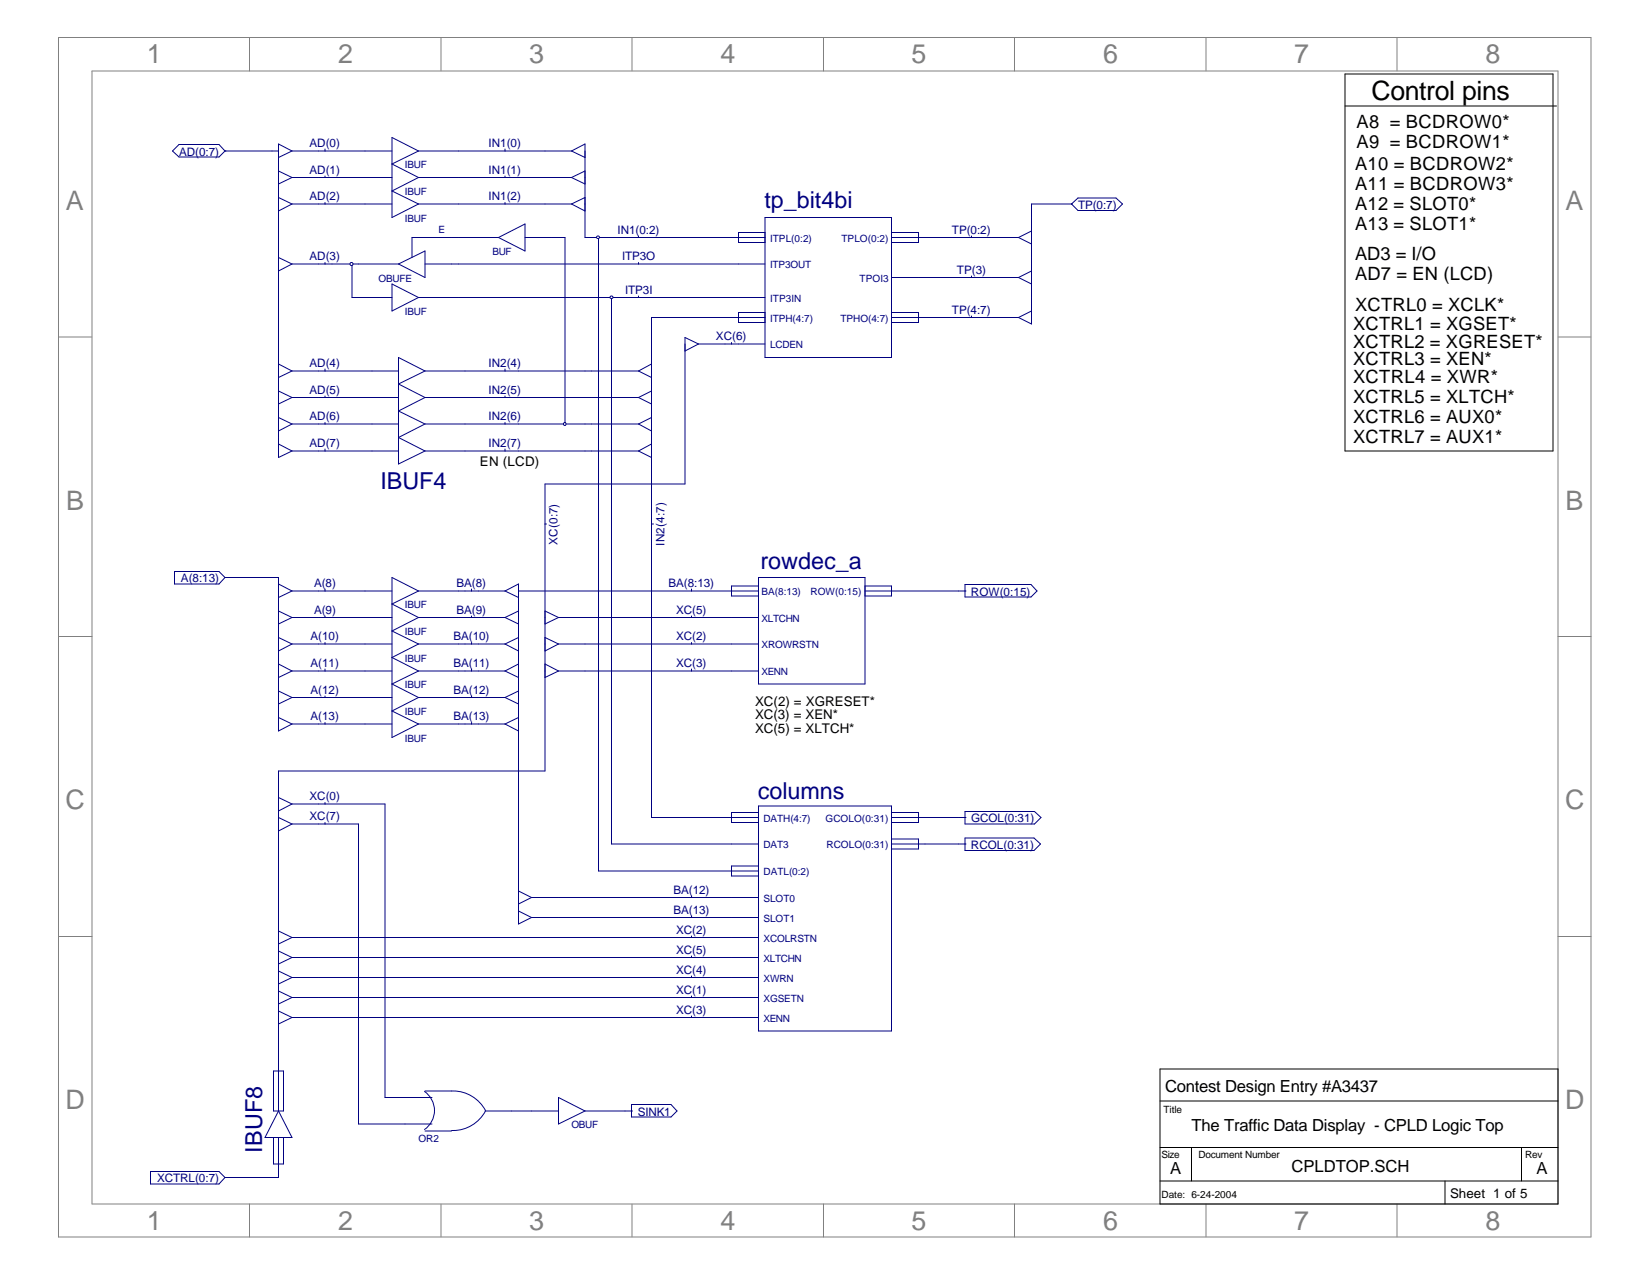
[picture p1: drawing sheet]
<svg xmlns="http://www.w3.org/2000/svg" width="279mm" height="216mm" viewBox="0 0 279 216" stroke-linecap="round" stroke-linejoin="round" font-family="sans-serif">
<g fill="none" stroke="#808080" stroke-width=".17">
<path d="M9.9 6.3h259.5v203.2h-259.5zM15.6 12h248.2v191.9h-248.2zM42.2 6.3v5.7M74.7 6.3v5.7M107 6.3v5.7M139.4 6.3v5.7M171.8 6.3v5.7M204.2 6.3v5.7M236.6 6.3v5.7M9.9 57.1h5.7M263.8 57.1h5.6M9.9 107.8h5.7"/>
<path d="M263.8 107.8h5.6M9.9 158.6h5.7M263.8 158.6h5.6M42.2 203.9v5.6M74.7 203.9v5.6M107 203.9v5.6M139.4 203.9v5.6M171.8 203.9v5.6M204.2 203.9v5.6M236.6 203.9v5.6"/>
</g>
<path d="M227.8 12.5h35.2v63.9h-35.2zM227.8 17.9h35.8" fill="none" stroke="#000" stroke-width=".17"/>
<g fill="none" stroke="#000080" stroke-width=".17">
<path d="M53.9 25.6h7.9M53.9 30.1h7.9M53.9 34.5h7.9M55 25.2v.4M55 29.8v.3M55 34.3v.2M76.5 40.2h1.1M76.5 44.7h48.6M93.4 40.2h2.3v31.6M108.1 44.4v.3M78.7 76.4h24.8M78.7 71.8h24.8"/>
<path d="M85.5 71.5v.3M85.5 76v.4M155.5 138.4h7.9M155.5 142.9h7.9M47.2 197.1v2.3h-9.1M105.8 188.1h1.1"/>
</g>
<path d="M95.5 71.6h.3v.2l-.1 .3a.26 .26 0 0 1-.3-.2 .26 .26 0 0 1 .1-.3z" fill-rule="evenodd" fill="#fff" stroke="#000080" stroke-width=".17"/>
<g fill="none" stroke="#000080" stroke-width=".17">
<path d="M77.6 25.6h14.7M77.6 30.1h14.7M77.6 34.5h14.7M85.5 25.2v.4M85.5 29.8v.3M85.5 34.3v.2M53.9 44.7h6.8M55 44.4v.3M59.6 44.7v5.7h2.2M125.1 53.8h-14.8v84.6h13.6M78.7 67.3h24.8M78.7 62.8h24.8"/>
<path d="M85.5 62.5v.3M85.5 67.1v.2M110.3 88.7h.4"/>
</g>
<circle cx="59.5" cy="44.7" r=".26" fill="#fff" stroke="#000080" stroke-width=".17"/>
<g fill="none" stroke="#000080" stroke-width=".17">
<path d="M30.3 24.5h6.8l1 1.1-1 1h-6.8l-1.1-1zM38.1 25.6h.1M38.1 25.6h9.1M47.2 29l2.2 1.1M47.2 33.4l2.2 1.1M49.4 25.6h4.5M49.4 25.6l-2.2-1.2v53.1l2.2-1.1M49.4 25.6l-2.2 1.1M49.4 30.1l-2.2 1.1M49.4 30.1h4.5M49.4 34.5l-2.2 1.2M49.4 34.5h4.5"/>
<path d="M61.8 25.6h4.6M61.8 30.1h4.6M61.8 34.5h4.6M70.9 25.6h6.7M70.9 25.6l-4.5-2.3v13.5l4.5-2.3M70.9 30.1h6.7M70.9 34.5h6.7M70.9 25.6l-4.5 2.2 4.5 2.3M70.9 30.1l-4.5 2.2 4.5 2.2M129.5 36.8h21.5v23.7h-21.5zM129.5 39.4h-4.4v1.7h4.4M151 39.4h4.5v1.7h-4.5"/>
<path d="M164.5 40v.2M174.7 39.1l-2.2 1.1M181.4 34.5h.1M181.4 34.5h-6.7v20.4l-2.2-1.1M181.4 34.5l1.1-1h6.5l1.1 1-1.1 1.1h-6.5zM47.2 43.6l2.2 1.1M49.4 44.7l-2.2 1.2M49.4 44.7h4.5M60.7 44.7h6.8M61.8 50.4h4.6M66.4 48.1l4.5 2.3-4.5 2.3zM67.5 44.7l4.5-2.2v4.5z"/>
<path d="M70.9 50.4h58.6M72 44.7h4.5M76.5 40.2h-6.7v3.4M77.6 40.2h6.8M84.4 40.2l4.5-2.3v4.6zM88.9 40.2h4.5M103.5 50.4v92.5h20.4M118.3 58.3l-2.3-1.1v24.8h-23.7v48.6h-45.1v57.5M118.3 58.3h11.2M118.3 58.3l-2.3 1.1M123.9 58v.3M125.1 44.7h4.4"/>
<path d="M125.1 40.2h4.4M125.1 53.8h4.4M129.5 52.9h-4.4v1.7h4.4M151 40.2h21.5M151 47h21.5M151 53.8h21.5M151 52.9h4.5v1.7h-4.5M164.5 46.7v.3M164.5 53.5v.3M172.5 40.2l2.2 1.1M172.5 47l2.2 1.1M174.7 45.9l-2.2 1.1"/>
<path d="M174.7 52.7l-2.2 1.1M47.2 75.2l2.2 1.2M47.2 70.7l2.2 1.1M47.2 66.2l2.2 1.1M47.2 61.6l2.2 1.2M49.4 76.4h18.1M49.4 71.8h18.1M49.4 67.3h18.1M49.4 62.8h18.1M49.4 71.8l-2.2 1.2M49.4 67.3l-2.2 1.1M49.4 62.8l-2.2 1.1"/>
<path d="M55 62.5v.3M55 67.1v.2M55 71.5v.3M55 76v.4M72 76.4h6.7M72 71.8h6.7M72 67.3h6.7M72 62.8h6.7M72 62.8l-4.5-2.3v18.1l4.5-2.2M72 71.8l-4.5 2.3 4.5 2.3M72 67.3l-4.5 2.3 4.5 2.2M72 62.8l-4.5 2.2 4.5 2.3"/>
<path d="M103.5 76.4h4.6M103.5 71.8h4.6M103.5 67.3h4.6M103.5 62.8h4.6M108.1 76.4l2.2-1.2v2.3zM108.1 62.8l2.2-1.2v2.3zM108.1 67.3l2.2-1.1v2.2zM108.1 71.8l2.2-1.1v2.3zM29.5 96.8h7.6l1 1-1 1.1h-7.6zM38.1 97.8h.1M38.1 97.8h9.1v26l2.2-1.2M47.2 98.9l2.2 1.2"/>
<path d="M55 99.7v.4M79.8 99.7v.4M92.3 88.7h.2M117.1 99.7v.4M163.4 99h11.2l1 1.1-1 1h-11.2zM47.2 103.5l2.2 1.1M47.2 107.9l2.2 1.2M47.2 112.4l2.2 1.2M47.2 117l2.2 1.1M49.4 100.1h17M49.4 104.6h17M49.4 109.1h17"/>
<path d="M49.4 113.6h17M49.4 118.1h17M49.4 100.1l-2.2 1.1M49.4 104.6l-2.2 1.1M49.4 109.1l-2.2 1.1M49.4 113.6l-2.2 1.1M49.4 118.1l-2.2 1.1M55 104.3v.3M55 108.8v.3M55 113.3v.3M55 117.9v.2M70.9 100.1h14.6"/>
<path d="M70.9 104.6h14.6M70.9 109.1h14.6M70.9 113.6h14.6M70.9 118.1h14.6M70.9 100.1l-4.5-2.3v27.1l4.5-2.3M70.9 118.1l-4.5 2.3 4.5 2.2M70.9 113.6l-4.5 2.2 4.5 2.3M70.9 109.1l-4.5 2.2 4.5 2.3M70.9 104.6l-4.5 2.2 4.5 2.3M70.9 100.1l-4.5 2.2 4.5 2.3M79.8 104.3v.3M79.8 108.8v.3"/>
<path d="M79.8 113.3v.3M79.8 117.9v.2M85.5 100.1l2.3-1.2v56.5M85.5 100.1l2.3 1.1M85.5 104.6l2.3 1.1M85.5 109.1l2.3 1.1M85.5 113.6l2.3 1.1M85.5 118.1l2.3 1.1M87.8 100.1h36.1M87.8 103.5l-2.3 1.1M87.8 107.9l-2.3 1.2M87.8 112.4l-2.3 1.2"/>
<path d="M87.8 117l-2.3 1.1M99.1 104.6h24.8M99.1 109.1h24.8M99.1 113.6h24.8M117.1 104.3v.3M117.1 108.8v.3M117.1 113.3v.3M151 100.1h12.4M163.4 100.1h.1M47.2 121.5l2.2 1.1M49.4 122.6h17M55 122.3v.3"/>
<path d="M70.9 122.6h14.6M79.8 122.3v.3M85.5 122.6l2.3 1.2M87.8 121.5l-2.3 1.1M25.5 198.4h11.6l1 1-1 1.1h-11.6zM38.1 199.4h.1M46.3 181.4h1.7v6.7h-1.7zM46.3 192.6v4.5h1.7v-4.5M47.2 192.6v4.5M47.2 188.1l2.2 4.5h-4.5z"/>
</g>
<circle cx="103.5" cy="50.4" r=".25" fill="#fff" stroke="#000080" stroke-width=".17"/>
<g fill="none" stroke="#000080" stroke-width=".17">
<path d="M92.3 25.6h4.5M92.3 30.1h4.5M92.3 34.5h4.5M96.8 25.6l2.3 1.1M96.8 25.6l2.3-1.2v15.8h26M96.8 30.1l2.3 1.1M96.8 34.5l2.3 1.2M99.1 29l-2.3 1.1M99.1 33.4l-2.3 1.1M101.3 40.2v107.3h27.1M108.1 50.1v.3M128.4 97.8h18.1v18h-18.1z"/>
<path d="M128.4 99.2h-4.5v1.7h4.5M146.5 99.2h4.5v1.7h-4.5M123.9 100.1h4.5M123.9 104.6h4.5M123.9 109.1h4.5M123.9 113.6h4.5M146.5 100.1h4.5M47.2 135l2.2 1.1-2.2 1.2zM47.2 138.4l2.2 1.1-2.2 1.2zM49.4 139.5h11.3v50.8h12.5M49.4 136.1h15.8v49.7h8M55 135.9v.2"/>
<path d="M55 139.3v.2M123.9 138.4h4.5M128.4 136.5h22.6v38.1h-22.6zM128.4 137.6h-4.5v1.7h4.5M151 138.4h4.5M151 137.6h4.5v1.7h-4.5M163.4 138.4h.1M163.4 137.4h11.8l1.1 1-1.1 1.1h-11.8zM47.2 157.6l2.2 1.2-2.2 1.1zM49.4 158.8h79M87.8 150.9l2.2 1.1-2.2 1.1zM87.8 154.3l2.2 1.1-2.2 1.1z"/>
<path d="M90 152h38.4M90 155.4h38.4M117.1 151.7v.3M117.1 155.1v.3M117.1 158.5v.3M123.9 142.9h4.5M128.4 146.6h-4.5v1.7h4.5M151 142.9h4.5M151 142.1h4.5v1.7h-4.5M163.4 142.9h.1M163.4 141.9h11.7l1.1 1-1.1 1.1h-11.7zM47.2 161l2.2 1.1-2.2 1.1z"/>
<path d="M47.2 164.4l2.2 1.1-2.2 1.1zM47.2 167.8l2.2 1.1-2.2 1.1zM47.2 171.2l2.2 1.1-2.2 1.1zM49.4 168.9h79M49.4 172.3h79M49.4 162.1h79M49.4 165.5h79M117.1 161.9v.2M117.1 165.3v.2M117.1 168.7v.2M117.1 172v.3M71.9 184.8a3.9 3.9 0 0 1 0 6.5"/>
<path d="M72 184.7h4.5a6.2 6.2 0 0 1 5.7 3.3M72 191.5h4.5M82.1 188.1h12.5M82.2 188.1a6.2 6.2 0 0 1-5.7 3.3M94.6 185.8l4.5 2.3-4.5 2.2zM99.1 188.1h6.7M106.9 188.1h.1M106.9 187h6.7l1 1.1-1 1h-6.7z"/>
</g>
<circle cx="101.3" cy="40.2" r=".25" fill="#fff" stroke="#000080" stroke-width=".17"/>
<path d="M108.1 40v.2M92.3 103.5l2.3 1.1-2.3 1.1zM92.3 107.9l2.3 1.2-2.3 1.1zM92.3 112.4l2.3 1.2-2.3 1.1zM94.6 104.6h4.5M94.6 109.1h4.5M94.6 113.6h4.5" fill="none" stroke="#000080" stroke-width=".17"/>
<path d="M196.4 181h67.4v22.9h-67.4zM196.4 186.4h67.4M196.4 194.3h67.4M196.4 200h67.4M201.8 194.3v5.7M244.7 200v3.9M257.6 194.3v5.7" fill="none" stroke="#000" stroke-width=".17"/>
<g font-size="4.5" fill="#808080">
<text x="24.9" y="10.7">1</text>
<text x="57.2" y="10.7">2</text>
<text x="89.6" y="10.7">3</text>
<text x="122" y="10.7">4</text>
<text x="154.3" y="10.7">5</text>
<text x="186.8" y="10.7">6</text>
<text x="219.1" y="10.7">7</text>
<text x="251.5" y="10.7">8</text>
<text x="11.2" y="35.6">A</text>
<text x="265.1" y="35.6">A</text>
<text x="11.2" y="86.3">B</text>
<text x="265.1" y="86.3">B</text>
<text x="11.1" y="137">C</text>
<text x="265" y="137">C</text>
<text x="11.1" y="187.7">D</text>
<text x="265" y="187.7">D</text>
<text x="24.9" y="208.2">1</text>
<text x="57.2" y="208.2">2</text>
<text x="89.6" y="208.2">3</text>
<text x="122" y="208.2">4</text>
<text x="154.3" y="208.2">5</text>
<text x="186.8" y="208.2">6</text>
<text x="219.1" y="208.2">7</text>
<text x="251.5" y="208.2">8</text>
</g>
<text font-size="4.5" x="232.2" y="16.8">Control pins</text>
<g font-size="4" fill="#000080">
<text x="129.5" y="35.1">tp_bit4bi</text>
<text x="64.4" y="82.7">IBUF4</text>
<text x="128.8" y="96.4">rowdec_a</text>
<text x="128.4" y="135.3">columns</text>
<text x="44.4" y="195.2" transform="rotate(-90 44.4 195.2)">IBUF8</text>
</g>
<g font-size="3.1">
<text x="229.7" y="21.7">A8 = BCDROW0*</text>
<text x="229.4" y="28.7">A10 = BCDROW2*</text>
<text x="229.7" y="25.1">A9 = BCDROW1*</text>
<text x="229.4" y="32.1">A11 = BCDROW3*</text>
<text x="229.4" y="35.5">A12 = SLOT0*</text>
<text x="229.4" y="38.9">A13 = SLOT1*</text>
<text x="229.4" y="43.9">AD3 = I/O</text>
<text x="229.4" y="47.3">AD7 = EN (LCD)</text>
<text x="229.4" y="52.7">XCTRL0 = XCLK*</text>
<text x="229.1" y="55.8">XCTRL1 = XGSET*</text>
<text x="229.1" y="58.9">XCTRL2 = XGRESET*</text>
<text x="229.1" y="61.7">XCTRL3 = XEN*</text>
<text x="229.1" y="64.9">XCTRL4 = XWR*</text>
<text x="229.1" y="68.2">XCTRL5 = XLTCH*</text>
<text x="229.1" y="71.6">XCTRL6 = AUX0*</text>
<text x="229.1" y="75">XCTRL7 = AUX1*</text>
</g>
<g font-size="2.8">
<text x="197.3" y="184.9">Contest Design Entry #A3437</text>
<text x="201.8" y="191.4">The Traffic Data Display - CPLD Logic Top</text>
<text x="198.1" y="198.8">A</text>
<text x="218.7" y="198.5">CPLDTOP.SCH</text>
<text x="260.2" y="198.8">A</text>
</g>
<g font-size="2.3">
<text x="81.3" y="78.9">EN (LCD)</text>
<text x="127.8" y="119.5">XC(2) = XGRESET*</text>
<text x="127.8" y="121.8">XC(3) = XEN*</text>
<text x="127.8" y="124">XC(5) = XLTCH*</text>
<text x="245.5" y="202.8">Sheet 1 of 5</text>
</g>
<g font-size="2" fill="#000080">
<text x="30.3" y="26.3">AD(0:7)</text>
<text x="52.4" y="24.8">AD(0)</text>
<text x="52.4" y="29.4">AD(1)</text>
<text x="82.7" y="24.8">IN1(0)</text>
<text x="82.7" y="29.4">IN1(1)</text>
<text x="52.4" y="33.9">AD(2)</text>
<text x="82.7" y="33.9">IN1(2)</text>
<text x="182.5" y="35.4">TP(0:7)</text>
<text x="104.6" y="39.5">IN1(0:2)</text>
<text x="161.2" y="39.5">TP(0:2)</text>
<text x="52.4" y="44">AD(3)</text>
<text x="105.3" y="44">ITP3O</text>
<text x="162.1" y="46.3">TP(3)</text>
<text x="105.8" y="49.7">ITP3I</text>
<text x="161.2" y="53.1">TP(4:7)</text>
<text x="121.2" y="57.6">XC(6)</text>
<text x="52.4" y="62.1">AD(4)</text>
<text x="82.7" y="62.1">IN2(4)</text>
<text x="52.4" y="71.1">AD(6)</text>
<text x="52.4" y="66.6">AD(5)</text>
<text x="82.7" y="71.1">IN2(6)</text>
<text x="82.7" y="66.6">IN2(5)</text>
<text x="52.4" y="75.6">AD(7)</text>
<text x="82.7" y="75.6">IN2(7)</text>
<text x="94.4" y="92.2" transform="rotate(-90 94.4 92.2)">XC(0:7)</text>
<text x="112.5" y="92.4" transform="rotate(-90 112.5 92.4)">IN2(4:7)</text>
<text x="30.6" y="98.6">A(8:13)</text>
<text x="53.2" y="99.3">A(8)</text>
<text x="77.3" y="99.3">BA(8)</text>
<text x="113.2" y="99.3">BA(8:13)</text>
<text x="164.4" y="100.8">ROW(0:15)</text>
<text x="53.2" y="103.9">A(9)</text>
<text x="77.3" y="103.9">BA(9)</text>
<text x="114.5" y="103.9">XC(5)</text>
<text x="52.6" y="108.4">A(10)</text>
<text x="52.6" y="112.9">A(11)</text>
<text x="76.8" y="108.4">BA(10)</text>
<text x="76.8" y="112.9">BA(11)</text>
<text x="114.5" y="108.4">XC(2)</text>
<text x="114.5" y="112.9">XC(3)</text>
<text x="52.6" y="117.4">A(12)</text>
<text x="76.8" y="117.4">BA(12)</text>
<text x="52.6" y="121.9">A(13)</text>
<text x="76.8" y="121.9">BA(13)</text>
<text x="52.4" y="135.5">XC(0)</text>
<text x="52.4" y="138.9">XC(7)</text>
<text x="164.4" y="143.8">RCOL(0:31)</text>
<text x="164.4" y="139.2">GCOL(0:31)</text>
<text x="114" y="151.3">BA(12)</text>
<text x="114" y="154.7">BA(13)</text>
<text x="114.5" y="158.1">XC(2)</text>
<text x="114.5" y="161.5">XC(5)</text>
<text x="114.5" y="164.8">XC(4)</text>
<text x="114.5" y="171.6">XC(3)</text>
<text x="114.5" y="168.2">XC(1)</text>
<text x="108" y="188.9">SINK1</text>
<text x="26.6" y="200.2">XCTRL(0:7)</text>
</g>
<g font-size="1.7" fill="#000080">
<text x="68.6" y="28.4">IBUF</text>
<text x="68.6" y="32.9">IBUF</text>
<text x="68.6" y="37.5">IBUF</text>
<text x="74.3" y="39.5">E</text>
<text x="130.4" y="40.9">ITPL(0:2)</text>
<text x="142.5" y="40.9">TPLO(0:2)</text>
<text x="64.1" y="47.7">OBUFE</text>
<text x="83.4" y="43.1">BUF</text>
<text x="130.4" y="45.4">ITP3OUT</text>
<text x="145.5" y="47.7">TPOI3</text>
<text x="68.6" y="53.3">IBUF</text>
<text x="130.4" y="51.1">ITP3IN</text>
<text x="130.4" y="54.4">ITPH(4:7)</text>
<text x="130.4" y="58.9">LCDEN</text>
<text x="142.3" y="54.4">TPHO(4:7)</text>
<text x="128.9" y="100.7">BA(8:13)</text>
<text x="137.2" y="100.7">ROW(0:15)</text>
<text x="68.6" y="107.4">IBUF</text>
<text x="68.6" y="103">IBUF</text>
<text x="128.9" y="105.2">XLTCHN</text>
<text x="68.6" y="112">IBUF</text>
<text x="128.9" y="109.7">XROWRSTN</text>
<text x="68.6" y="116.5">IBUF</text>
<text x="128.9" y="114.2">XENN</text>
<text x="68.6" y="121">IBUF</text>
<text x="68.6" y="125.6">IBUF</text>
<text x="129.3" y="143.6">DAT3</text>
<text x="129.3" y="139.1">DATH(4:7)</text>
<text x="139.8" y="139.1">GCOLO(0:31)</text>
<text x="140" y="143.6">RCOLO(0:31)</text>
<text x="129.3" y="148.1">DATL(0:2)</text>
<text x="129.3" y="152.7">SLOT0</text>
<text x="129.3" y="156">SLOT1</text>
<text x="129.3" y="159.4">XCOLRSTN</text>
<text x="129.3" y="162.8">XLTCHN</text>
<text x="129.3" y="166.2">XWRN</text>
<text x="129.3" y="169.6">XGSETN</text>
<text x="129.3" y="173">XENN</text>
<text x="96.8" y="191">OBUF</text>
<text x="70.9" y="193.3">OR2</text>
</g>
<g font-size="1.7">
<text x="197" y="188.5">Title</text>
<text x="196.7" y="196.1">Size</text>
<text x="202.9" y="196.1">Document Number</text>
<text x="258.2" y="196.1">Rev</text>
<text x="196.7" y="202.9">Date: 6-24-2004</text>
</g>
</svg>
